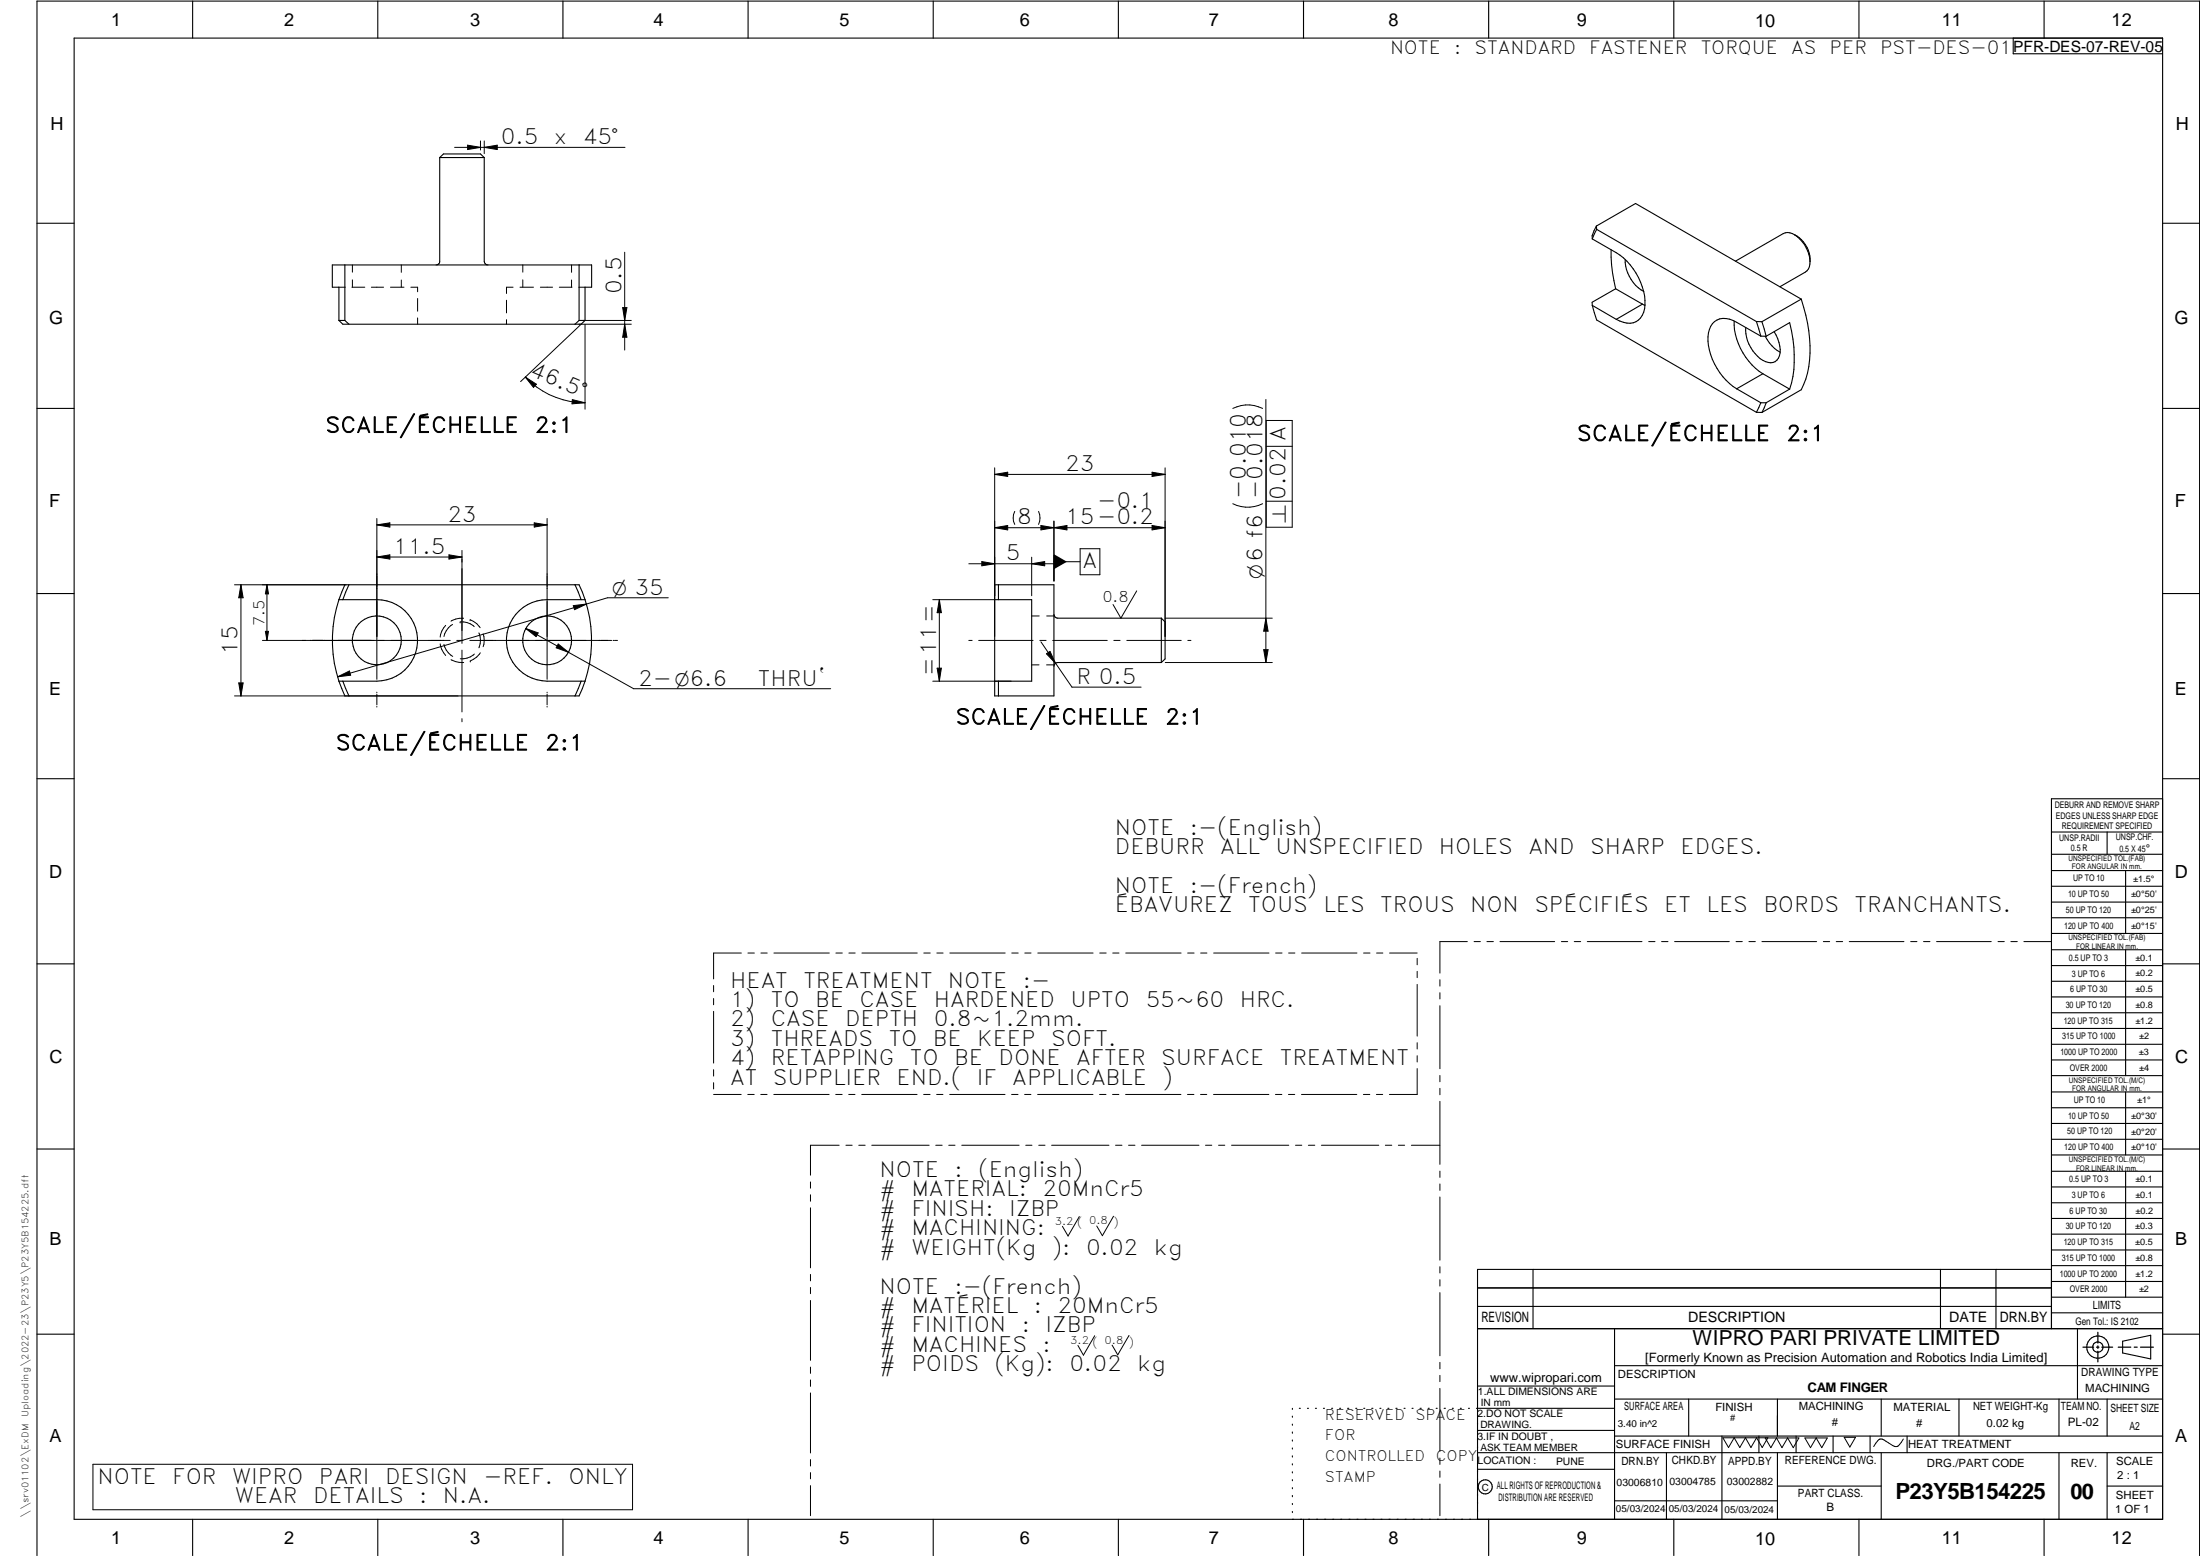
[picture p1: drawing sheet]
<svg xmlns="http://www.w3.org/2000/svg" width="594mm" height="420mm" viewBox="0 0 594 420" stroke-linecap="round" stroke-linejoin="round" font-family="sans-serif">
<g fill="none" stroke="#000" stroke-width=".3">
<path d="M20 10.3h564v400h-564zM52 .3v10M102 .3v10M152 .3v10M202 .3v10M252 .3v10M302 .3v10M352 .3v10M402 .3v10M452 .3v10M502 .3v10M543.6 10.3v4.2h40.4"/>
<path d="M552 .3v10M118.7 42.5v28.1a.94 .94 0 0 1-.9 .9M118.7 42.5l1.1-.9h9.9l1.1 .9M118.7 42.5h12.1M130.8 42.5v28.1a1.01 1.01 0 0 0 1 .9M10 60.3h10M93.1 71.5v15M156.4 71.5v15M430 64.5l6.4 3.7a17.5 17.5 0 0 1 7.5 10.5M431.1 61l-1.2 2.7 .1 .8M431.1 61l10.6-6.1 44.7 25.9M431.1 61l.1 .9"/>
<path d="M431.2 61.9l-1.2 2.6M431.2 61.9l43.1 24.9M435.1 67.4a38.8 38.8 0 0 0 1.2 10.6M436.3 78l7.2 4.1M436.3 78l-6.4 3.6 .1 .9M438.9 70.1a10 10 0 0 0 5 8.6M443.9 78.7a8.8 8.8 0 0 1-.9 7.2 4.3 4.3 0 0 1-5.6 .8l-1-.5M468.6 70.5l12.9-7.4a4 4 0 0 1 4.4 1.1 7.8 7.8 0 0 1 2.9 6.5M484.7 63.5a9 9 0 0 1 3.9 8.5l-.2 .6-.9 .8-6.9 4M584 60.3h10M91.5 86.5l1.1 1h62.7M91.5 86.5v-8.9h-1.8v-6.1h70.1v6.1h-1.8v8.9"/>
<path d="M91.5 86.5h1.6M93.1 86.5l1.1 1M156.4 86.5h1.6M156.4 86.5l-1.1 1M158 86.5l-1.1 1h-1.6M430 82.5l6.5 3.7M430 82.5l1.2 3.9 43.1 24.9M443.5 82.1l-7.1 4.1M443.5 82.1l.7 .4M468.3 86.7a17 17 0 0 0 7.7 14.2M471.4 88.4a9.9 9.9 0 0 0 5.4 9.3 2.63 2.63 0 0 0 3.9-2.4 9.5 9.5 0 0 0-1.6-5.7M474.3 86.8l1.5 .1"/>
<path d="M474.3 86.8l1.2 4M475.5 90.8h1.4M475.5 90.8l-6.5-3.8a4.7 4.7 0 0 0-7.1 1.1 11.5 11.5 0 0 0 1.1 10.2 16.7 16.7 0 0 0 6 6.7M475.8 86.9l1.1 3.9M476.7 90.8a9.9 9.9 0 0 0 4 4.3M476.9 90.8l6.4-3.7a33.4 33.4 0 0 1 0 18M486.4 80.8a37.9 37.9 0 0 1 1.7 19.9l-.5 1.7-1.2 2.8-10.6 6.2M486.4 80.8l-10.6 6.1M10 110.3h10M469 105l6.5 3.8M474.3 111.3l1.5 .1M475.5 108.8h1.4"/>
<path d="M475.5 108.8l-1.2 2.5M476 100.9l-7 4.1M476 100.9l7.3 4.2M476.9 108.8l-1.1 2.6M483.3 105.1l-6.4 3.7M584 110.3h10M94.2 157.9l-1.6 4M155.3 157.9l1.6 4M268.6 157.9h16v30h-16zM269.6 157.9v4M10 160.3h10M91.5 161.9a35.3 35.3 0 0 0 0 22"/>
<path d="M91.5 161.9h10.3a11 11 0 0 1 11 11 11 11 0 0 1-11 11h-10.3M91.5 161.9l1.6-4h63.3l1.6 4M158 161.9a35.3 35.3 0 0 1 0 22M158 161.9h-10.3a11 11 0 0 0-11 11 11 11 0 0 0 11 11h10.3M268.6 161.9h10v22h-10M284.6 165.9a1.01 1.01 0 0 0 1 1h28M313.6 178.9h-28a1.01 1.01 0 0 0-1 1M313.6 166.9v12M313.6 166.9l1 1v10l-1 1M584 160.3h10M92.6 183.9l1.6 4M156.9 183.9l-1.6 4"/>
<path d="M158 183.9l-1.6 4h-63.3l-1.6-4M269.6 183.9v4M10 210.3h10M584 215.7h-30v143.1M584 210.3h10M554 224.7h30M554 230.7h30M554 235.1h30M554 239.3h30M569 224.7v6M574 235.1v17M554 243.6h30"/>
<path d="M554 247.8h30M554 252.1h30M554 256.5h30M574 256.5v33.9M10 260.3h10M554 260.7h30M554 265h30M554 269.2h30M554 273.5h30M554 277.7h30M584 260.3h10M554 282h30"/>
<path d="M554 286.2h30M554 290.4h30M554 294.9h30M554 299.1h30M574 294.9v17M10 310.3h10M554 303.4h30M554 307.6h30M554 311.9h30M554 316.3h30M574 316.3v34M584 310.3h10"/>
<path d="M554 320.5h30M554 324.8h30M554 329h30M554 333.2h30M554 337.5h30M399 358.8h185M399 352.8h155M399 347.8h155M414 342.8v16M436 358.8v51.5M524 342.8v16M539 342.8v16"/>
<path d="M554 341.8h30M554 346h30M554 350.3h30M554 354.5h30M554 342.8h-155v67.5M561 358.8v19M10 360.3h10M399 374.3h37M436 368.8h148M436 377.8h148M456 377.8v10M480 377.8v10"/>
<path d="M508 377.8v10M529 377.8v10M556 377.8v10M569 377.8v10M573.2 362.2l7.6-1.6v6.3l-7.6-1.6zM584 360.3h10M349 380.3v.3M349 382.4v.3M349 384.6v.3M349 386.7v.3M349 388.8v.3M349 391v.3"/>
<path d="M349 393.1v.3M349 395.3v.3M349 397.4v.3M349 399.5v.3M350.9 380.3h.2M353.1 380.3h.2M355.2 380.3h.3M357.4 380.3h.3M359.6 380.3h.3M361.7 380.3h.3M363.9 380.3h.3M366.1 380.3h.3"/>
<path d="M368.3 380.3h.2M370.4 380.3h.3M372.6 380.3h.3M374.8 380.3h.3M376.9 380.3h.4M379.1 380.3h.3M381.3 380.3h.3M383.4 380.3h.4M385.6 380.3h.3M387.8 380.3h.3M390 380.3h.3M392.2 380.3h.3"/>
<path d="M394.3 380.3h.3M396.5 380.3h.3M398.7 380.3h37.3M399 386.2h37M399 396.7h37M436 387.8h148M450 392.3v18M465 387.8v22.5M475 387.8v4.5M480 392.3v18M485 387.8v4.5M495 387.8v4.5"/>
<path d="M505 387.8v4.5M508 392.3v18M515 387.8v4.5M556 392.3v18M569 392.3v18M584 392.3h-185M52 410.3v9.7M102 410.3v9.7M152 410.3v9.7M202 410.3v9.7M252 410.3v9.7M302 410.3v9.7"/>
<path d="M349 401.7v.3M349 403.8v.4M349 406v.3M349 408.1v.3M352 410.3v9.7M402 410.3v9.7M436 405.3h44M452 410.3v9.7M480 401.3h28M502 410.3v9.7M552 410.3v9.7M569 401.3h15"/>
<path d="M10 420v-419.7h584v419.7"/>
<circle cx="101.8" cy="172.9" r="6.6"/>
<circle cx="147.8" cy="172.9" r="6.6"/>
<circle cx="566.5" cy="363.8" r="2.99"/>
<circle cx="566.5" cy="363.7" r="1.41"/>
<circle cx="401.1" cy="401.5" r="1.9"/>
</g>
<path d="M566.5 359.7v3M562.5 363.8h2.9M566.1 363.8h.7M566.5 363.4v.7M566.5 364.9v2.8M567.6 363.8h2.9M572 363.8h3.4M576.3 363.8h.8M578 363.8h3.5" fill="none" stroke="#000" stroke-width=".34"/>
<g fill="none" stroke="#000" stroke-width=".27">
<path d="M122.8 39.8h46M126.3 39.2l3.4 .6-3.4 .6zM129.7 38.1v2.4M130.8 39.8l3.5-.6v1.2zM130.8 38.1v3.4M91.5 77.6h1.8M95 77.6h3.5M95.2 71.5v2M95.2 75.6v2M100.3 77.6h3.3M105.4 77.6h3.7M108.4 71.5v2"/>
<path d="M108.4 75.6v2M110.9 77.6h1.9v1.2M138.6 77.6h-1.8v1.6M140.4 77.6h3.7M141.2 71.5v2M141.2 75.6v2M145.9 77.6h3.3M151 77.6h3.5M154.3 71.5v2M154.3 75.6v2M156.3 77.6h1.7M168.7 68.1v26.4"/>
<path d="M112.8 80.6v3.4M112.8 85.9v1.6M136.8 81.1v3.4M136.8 86.3v1.2M156.3 87.5h14.2M156.7 87.8l-16.1 15.2M157.4 86.5h13.1M158 87.6v22.9M168.1 83.1h1.2l-.6 3.4zM168.7 87.5l.6 3.6h-1.2zM141.9 101.8l3 2-.8 .8zM141.9 101.8a21.9 21.9 0 0 0 16.1 7"/>
<path d="M154.6 107.9l3.4 .9-3.5 .3zM340.9 110.3a9 9 0 0 0-8 0M341.8 107.9v71M341.9 113.5h7v28.9h-7zM101.8 140v43.4M147.7 140v43.4M268.6 128.1h46M268.6 128.1l3.5-.6v1.2zM268.6 126.3v45.6M274 138.1a3.9 3.9 0 0 0 0 3.5M280.5 138.1a4.2 4.2 0 0 1 0 3.5M311.1 127.5l3.5 .6-3.5 .6z"/>
<path d="M314.6 126.3v45.6M340.9 136a9 9 0 0 1-8 0M341.9 135.3h7M341.9 120.5h7M63.3 157.9h30.2M65.1 157.9l.6 3.5h-1.2zM65.1 157.9v30M72.1 157.9v15M72.1 157.9l.4 2.5h-.8zM101.8 150.4l3.5-.6v1.2zM101.8 141.7l3.5-.5v1.1zM101.8 141.7h45.9"/>
<path d="M101.8 150.4h22.9M121.2 149.8l3.5 .6-3.5 .6zM124.7 148.6v23.3M144.3 141.2l3.4 .5-3.4 .6zM261.6 152.2h24M265.1 151.6l3.5 .6-3.5 .6zM268.6 142.5l3.5-.6v1.2zM268.6 142.5h46M278.6 150.5v10.4M278.6 152.2l3.5-.6v1.2zM281.1 141.9v1.2l7-1.2v1.2zM284.6 140.7v16.2"/>
<path d="M284.6 151.7h7.1M291.7 148.2h5.3v7h-5.3zM307 159.6l-4.3 7.3-2.1-3.7M311.1 141.9l3.5 .6-3.5 .6zM71.7 170.5h.8l-.4 2.4zM118.9 173.9a5.7 5.7 0 0 0 1.4 3.1M119.9 174a5 5 0 0 0 2.4 3.2M120.3 168.9a5.3 5.3 0 0 0-1.4 3.1M121.6 172.9h-50.7M121.8 178.1a6.4 6.4 0 0 0 3.4 .8M122.2 168.6a5 5 0 0 0-2.3 3.3M123.4 172.9h1.6"/>
<path d="M124.2 167.9h.1M124.3 167.9a4.9 4.9 0 0 1 3.8 1.3M124.7 172v1.7M124.7 175.6v16.6M125.2 167a5.3 5.3 0 0 0-3.4 .7M126.9 172.9h38.3M127 167.3h.1M127 178.5h.1M127 167.3a5.4 5.4 0 0 1 2.7 2.2M128.1 176.6a4.9 4.9 0 0 1-3.8 1.3M129.3 170.9a5 5 0 0 1 0 4M129.7 176.3a5.6 5.6 0 0 1-2.7 2.2"/>
<path d="M130.5 171.2a5.2 5.2 0 0 1 0 3.4M142 169.7l11.5 6.4M142 169.7l3.3 1.2-.5 1zM150.7 173.9l2.8 2.2-3.3-1.2zM153.5 176.1l17.6 9.9h53.2M154.8 163.5l3.6-.4-3.3 1.5zM158.4 163.1l-67.2 19.7M165.6 172.9h.2M165.9 172.9h.8M180.5 161.4h-16.5l-5.6 1.7M251.9 161.9h16.7M253.7 161.9v22"/>
<path d="M253.7 161.9l.5 3.5h-1.1zM261.6 172.9h.9M264.3 172.9h14.7M278.6 179.5h2M278.6 166.3h2M280.8 172.9h1.7M281.1 173.3l8.4 12.2h18.6M282.6 176.5l.9-.6 1.5 3.2zM282.6 179.5h2M282.7 166.3h1.9M284.3 172.9h14.7M300.8 172.9h1.7"/>
<path d="M304.3 172.9h14.7M314.7 178.9h28.9M314.7 166.9h28.9M320.8 172.9h.8M341.2 175.4h1.2l-.6 3.5zM341.8 166.9l.6 3.5h-1.2zM63.3 187.9h60.4M64.5 184.4h1.2l-.6 3.5zM91.2 182.8l3.2-1.6 .3 1.1zM101.8 186.9v.2M101.8 187.5v2.8M101.8 190.8v.1"/>
<path d="M124.7 194.1v.8M147.7 186.9v.2M147.7 187.5v2.8M147.7 190.8v.1M251.9 183.9h21.1M253.1 180.4h1.1l-.5 3.5zM200.2 257.3h-7.5v7M202 257.3h1.7M205.5 257.3h1.7M209 257.3h14.9M225.7 257.3h1.8M229.2 257.3h1.7"/>
<path d="M232.7 257.3h15M249.5 257.3h1.7M253 257.3h1.7M256.5 257.3h14.9M273.2 257.3h1.7M276.7 257.3h1.7M280.2 257.3h15M297 257.3h1.7M300.5 257.3h1.7M304 257.3h14.9M320.7 257.3h1.7M324.2 257.3h1.7"/>
<path d="M327.7 257.3h15M344.5 257.3h1.7M348 257.3h1.7M351.5 257.3h14.9M368.2 257.3h1.7M371.7 257.3h1.7M375.2 257.3h7.5M382.7 258.8v1.7M396.2 254.3h-7.4v8.5M398.1 254.3h1.6M401.5 254.3h1.8M405 254.3h14.8"/>
<path d="M421.6 254.3h1.7M425.1 254.3h1.7M428.6 254.3h14.8M445.2 254.3h1.7M448.7 254.3h1.7M452.2 254.3h14.8M468.8 254.3h1.7M472.3 254.3h1.7M475.8 254.3h14.8M492.4 254.3h1.7M495.8 254.3h1.8M499.4 254.3h14.7"/>
<path d="M516 254.3h1.6M519.4 254.3h1.8M522.9 254.3h14.8M539.5 254.3h1.7M543 254.3h1.7M546.5 254.3h7.4M192.7 266.1v1.7M192.7 269.6v1.7M192.7 273.1v14M382.7 262.3v1.7M382.7 265.8v14M388.8 264.5v1.8"/>
<path d="M388.8 268.1v1.6M388.8 271.6v17M192.7 295.5h7.4M192.7 288.8v1.8M192.7 292.4v1.6M201.9 295.5h1.8M205.4 295.5h1.7M209 295.5h14.9M225.7 295.5h1.7M229.2 295.5h1.7M232.7 295.5h14.9M249.4 295.5h1.8"/>
<path d="M252.9 295.5h1.7M256.4 295.5h15M273.2 295.5h1.7M276.7 295.5h1.7M280.2 295.5h14.9M296.9 295.5h1.8M300.4 295.5h1.7M303.9 295.5h15M320.7 295.5h1.7M324.2 295.5h1.7M327.7 295.5h14.9M344.4 295.5h1.8"/>
<path d="M347.9 295.5h1.7M351.4 295.5h15M368.2 295.5h1.7M371.7 295.5h1.7M382.7 288.5v7h-7.5M382.7 281.6v1.7M382.7 285.1v1.7M388.8 290.4v1.7M388.8 293.9v1.7M388.8 297.4v17M218.9 319.2v1.6M226.6 309.2h-7.7v8.1"/>
<path d="M228.4 309.2h1.7M231.9 309.2h1.7M235.4 309.2h15.5M252.7 309.2h1.7M256.2 309.2h1.7M259.7 309.2h15.5M277 309.2h1.7M280.5 309.2h1.7M284 309.2h15.5M301.2 309.2h1.8M304.8 309.2h1.7M308.3 309.2h15.5"/>
<path d="M325.5 309.2h1.7M329.1 309.2h1.6M332.6 309.2h15.4M349.8 309.2h1.7M353.3 309.2h1.7M356.8 309.2h15.5M374.1 309.2h1.7M377.6 309.2h1.7M381.1 309.2h7.7M388.8 316.2v1.7M388.8 319.7v1.7M218.9 322.6v1.8"/>
<path d="M218.9 326.1v16.2M291.5 328.5l-3.1 5.3-1.5-2.7M300.7 328.4l-3 5.3-1.5-2.7M388.8 323.2v17.1M218.9 344.1v1.8M218.9 347.6v1.7M218.9 351.2v16.1M388.8 342.1v1.6M388.8 345.6v1.7M388.8 349v17.1M218.9 369.1v1.7M218.9 372.6v1.8"/>
<path d="M218.9 376.1v16.2M295.6 360.7l-3 5.2-1.5-2.6M304.9 360.6l-3.1 5.2-1.5-2.6M388.8 367.9v1.7M388.8 371.4v1.7M388.8 374.9v17M25.1 395.4h145.7v12.3h-145.7zM218.9 394.1v1.8M218.9 397.6v1.7M388.8 393.7v1.7M388.8 397.2v1.7M465.2 388.2h12.2l-1.5 2.7-1.6-2.7-1.5 2.7-1.5-2.7-1.5 2.7-1.5-2.7-1.5 2.7z"/>
<path d="M476.7 388.3h9.1l-1.6 2.6-1.5-2.6-1.5 2.6-1.5-2.6-1.5 2.6zM487.4 388.3h6l-1.5 2.6-1.5-2.6-1.5 2.6zM498 388.1h3.1l-1.6 2.6zM514 388.6l-1.1 1.5a1.2 1.2 0 0 1-1.8 .3l-1.8-1.2a1.55 1.55 0 0 0-1.6-.6 1.55 1.55 0 0 0-1.2 1.1l-.5 .9M218.9 401.2v8.1M388.8 400.7v8.6"/>
</g>
<g fill="#000">
<path d="M126.3 39.2l3.4 .6-3.4 .6zM130.8 39.8l3.5-.6v1.2zM168.7 87.5l.6 3.6h-1.2zM168.1 83.1h1.2l-.6 3.4zM141.9 101.8l3 2-.8 .8zM154.6 107.9l3.4 .9-3.5 .3zM268.6 128.1l3.5-.6v1.2zM311.1 127.5l3.5 .6-3.5 .6zM101.8 141.7l3.5-.5v1.1zM101.8 150.4l3.5-.6v1.2zM121.2 149.8l3.5 .6-3.5 .6zM144.3 141.2l3.4 .5-3.4 .6z"/>
<path d="M265.1 151.6l3.5 .6-3.5 .6zM268.6 142.5l3.5-.6v1.2zM281.1 141.9l3.5 .6-3.5 .6zM278.6 152.2l3.5-.6v1.2zM284.6 149.6l3.5 2.1-3.5 2zM284.6 142.5l3.5-.6v1.2zM311.1 141.9l3.5 .6-3.5 .6zM65.1 157.9l.6 3.5h-1.2zM72.1 157.9l.4 2.5h-.8zM71.7 170.5h.8l-.4 2.4zM142 169.7l3.3 1.2-.5 1zM150.7 173.9l2.8 2.2-3.3-1.2z"/>
<path d="M154.8 163.5l3.6-.4-3.3 1.5zM253.7 161.9l.5 3.5h-1.1zM282.6 176.5l.9-.6 1.5 3.2zM341.2 175.4h1.2l-.6 3.5zM341.8 166.9l.6 3.5h-1.2zM64.5 184.4h1.2l-.6 3.5zM91.2 182.8l3.2-1.6 .3 1.1zM253.1 180.4h1.1l-.5 3.5z"/>
</g>
<text font-size="6" x="511.8" y="404.8">P23Y5B154225</text>
<text font-size="5.9" x="559.1" y="404.7">00</text>
<g font-size="5.7">
<text x="135.2" y="38.9">0.5</text>
<text x="149.6" y="38.9">x</text>
<text x="157.4" y="38.9">45°</text>
<text x="167.8" y="79.5" transform="rotate(-90 167.8 79.5)">0.5</text>
<text x="142.8" y="101.3" transform="rotate(23 142.8 101.3)">46.5°</text>
<text x="87.9" y="116.8">SCALE/ÉCHELLE</text>
<text x="144.4" y="116.8">2:1</text>
<text x="425.8" y="119">SCALE/ÉCHELLE</text>
<text x="482.4" y="119">2:1</text>
<text x="287.6" y="127.2">23</text>
<text x="296.2" y="137.1">-0.1</text>
<text x="336.4" y="134.8" transform="rotate(-90 336.4 134.8)">-0.010</text>
<text x="347.2" y="135" transform="rotate(-90 347.2 135)">0.02 A</text>
<text x="120.8" y="140.9">23</text>
<text x="274.7" y="141.6">8</text>
<text x="287.6" y="141.6">15-0.2</text>
<text x="106.2" y="149.5">11.5</text>
<text x="271.6" y="151.3">5</text>
<text x="292.3" y="153.4">A</text>
<text x="64.2" y="176.9" transform="rotate(-90 64.2 176.9)">15</text>
<text x="172.3" y="185.1">2-O6.6</text>
<text x="204.7" y="185.1">THRU`</text>
<text x="252.8" y="182.5" transform="rotate(-90 252.8 182.5)">=11=</text>
<text x="290.7" y="184.7">R 0.5</text>
<text x="258.1" y="195.6">SCALE/ÉCHELLE</text>
<text x="314.6" y="195.6">2:1</text>
<text x="90.7" y="202.6">SCALE/ÉCHELLE</text>
<text x="147.2" y="202.6">2:1</text>
<text x="301.1" y="225.4">NOTE</text>
<text x="321.3" y="225.4">:-(English)</text>
<text x="301.1" y="230.6">DEBURR</text>
<text x="329.5" y="230.6">ALL</text>
<text x="344.4" y="230.6">UNSPECIFIED</text>
<text x="388.6" y="230.6">HOLES</text>
<text x="412.7" y="230.6">AND</text>
<text x="429.4" y="230.6">SHARP</text>
<text x="453.8" y="230.6">EDGES.</text>
<text x="301.1" y="241.1">NOTE</text>
<text x="321.3" y="241.1">:-(French)</text>
<text x="301.1" y="246.4">ÉBAVUREZ</text>
<text x="337.1" y="246.4">TOUS</text>
<text x="357.4" y="246.4">LES</text>
<text x="372.7" y="246.4">TROUS</text>
<text x="397" y="246.4">NON</text>
<text x="414.3" y="246.4">SPÉCIFIÉS</text>
<text x="449.4" y="246.4">ET</text>
<text x="460.8" y="246.4">LES</text>
<text x="476.2" y="246.4">BORDS</text>
<text x="500.8" y="246.4">TRANCHANTS.</text>
<text x="197.2" y="266.7">HEAT</text>
<text x="216.9" y="266.7">TREATMENT</text>
<text x="256" y="266.7">NOTE</text>
<text x="276.2" y="266.7">:-</text>
<text x="197.2" y="271.9">1)</text>
<text x="208.1" y="271.9">TO</text>
<text x="220.1" y="271.9">BE</text>
<text x="232.1" y="271.9">CASE</text>
<text x="252.2" y="271.9">HARDENED</text>
<text x="289.1" y="271.9">UPTO</text>
<text x="309.4" y="271.9">55~60</text>
<text x="334.8" y="271.9">HRC.</text>
<text x="197.2" y="277.2">2)</text>
<text x="208.1" y="277.2">CASE</text>
<text x="228.2" y="277.2">DEPTH</text>
<text x="252.2" y="277.2">0.8~1.2mm.</text>
<text x="197.2" y="282.4">3)</text>
<text x="197.2" y="287.7">4)</text>
<text x="208.1" y="282.4">THREADS</text>
<text x="208.1" y="287.7">RETAPPING</text>
<text x="240" y="282.4">TO</text>
<text x="245.7" y="287.7">TO</text>
<text x="251.9" y="282.4">BE</text>
<text x="257.7" y="287.7">BE</text>
<text x="263.9" y="282.4">KEEP</text>
<text x="269.6" y="287.7">DONE</text>
<text x="283.9" y="282.4">SOFT.</text>
<text x="290.6" y="287.7">AFTER</text>
<text x="313.6" y="287.7">SURFACE</text>
<text x="345.6" y="287.7">TREATMENT</text>
<text x="197.2" y="292.9">AT</text>
<text x="208.7" y="292.9">SUPPLIER</text>
<text x="242.1" y="292.9">END.(</text>
<text x="263.8" y="292.9">IF</text>
<text x="273.4" y="292.9">APPLICABLE</text>
<text x="313.9" y="292.9">)</text>
<text x="237.5" y="317.8">NOTE</text>
<text x="257.7" y="317.8">:</text>
<text x="264.1" y="317.8">(English)</text>
<text x="237.5" y="323">#</text>
<text x="246.1" y="323">MATERIAL:</text>
<text x="281.5" y="323">20MnCr5</text>
<text x="237.5" y="328.3">#</text>
<text x="246.1" y="328.3">FINISH:</text>
<text x="272.5" y="328.3">IZBP</text>
<text x="237.5" y="333.5">#</text>
<text x="246.1" y="333.5">MACHINING:</text>
<text x="237.5" y="338.8">#</text>
<text x="246.1" y="338.8">WEIGHT(Kg</text>
<text x="284" y="338.8">):</text>
<text x="293.3" y="338.8">0.02</text>
<text x="311.6" y="338.8">kg</text>
<text x="237.5" y="349.3">NOTE</text>
<text x="257.7" y="349.3">:-(French)</text>
<text x="237.5" y="354.5">#</text>
<text x="237.5" y="359.8">#</text>
<text x="246.1" y="359.8">FINITION</text>
<text x="246.1" y="354.5">MATÉRIEL</text>
<text x="275.9" y="359.8">:</text>
<text x="279.2" y="354.5">:</text>
<text x="282.3" y="359.8">IZBP</text>
<text x="285.6" y="354.5">20MnCr5</text>
<text x="237.5" y="365">#</text>
<text x="246.1" y="365">MACHINES</text>
<text x="281.5" y="365">:</text>
<text x="237.5" y="370.3">#</text>
<text x="246.1" y="370.3">POIDS</text>
<text x="268.5" y="370.3">(Kg):</text>
<text x="288.8" y="370.3">0.02</text>
<text x="307.1" y="370.3">kg</text>
<text x="26.3" y="400.6">NOTE</text>
<text x="46.5" y="400.6">FOR</text>
<text x="62.7" y="400.6">WIPRO</text>
<text x="86.1" y="400.6">PARI</text>
<text x="104" y="400.6">DESIGN</text>
<text x="130.5" y="400.6">-REF.</text>
<text x="153.5" y="400.6">ONLY</text>
<text x="63.4" y="405.9">WEAR</text>
<text x="84.5" y="405.9">DETAILS</text>
<text x="113.2" y="405.9">:</text>
<text x="119.6" y="405.9">N.A.</text>
</g>
<text font-size="5.6" x="457" y="363.2">WIPRO PARI PRIVATE LIMITED</text>
<g font-size="5.4">
<text x="347.2" y="141.3" transform="rotate(-90 347.2 141.3)">n</text>
<text x="165.3" y="160.6">O 35</text>
<text x="340.9" y="156.3" transform="rotate(-90 340.9 156.3)">O6 f6 -0.018</text>
</g>
<g font-size="4.9">
<text x="30" y="6.9">1</text>
<text x="76.7" y="6.9">2</text>
<text x="127" y="6.9">3</text>
<text x="176.5" y="6.9">4</text>
<text x="226.7" y="6.9">5</text>
<text x="275.4" y="6.9">6</text>
<text x="326.4" y="6.9">7</text>
<text x="375" y="6.9">8</text>
<text x="425.8" y="6.9">9</text>
<text x="473.9" y="7.3">10</text>
<text x="524.3" y="6.9">11</text>
<text x="570.2" y="6.9">12</text>
<text x="375.4" y="14.5">NOTE</text>
<text x="392.7" y="14.5">:</text>
<text x="398.2" y="14.5">STANDARD</text>
<text x="429.2" y="14.5">FASTENER</text>
<text x="459.2" y="14.5">TORQUE</text>
<text x="483.7" y="14.5">AS</text>
<text x="494.1" y="14.5">PER</text>
<text x="507.7" y="14.5">PST-DES-01</text>
<text x="13.6" y="35.1">H</text>
<text x="587.6" y="35.1">H</text>
<text x="13.2" y="87.5">G</text>
<text x="587.2" y="87.5">G</text>
<text x="13.2" y="137">F</text>
<text x="587.2" y="137">F</text>
<text x="13.2" y="187.6">E</text>
<text x="587.2" y="187.6">E</text>
<text x="13.2" y="237">D</text>
<text x="587.2" y="237">D</text>
<text x="13.4" y="287.1">C</text>
<text x="587.4" y="287.1">C</text>
<text x="13.4" y="336.2">B</text>
<text x="587.4" y="336.2">B</text>
<text x="13.4" y="389.3">A</text>
<text x="587.4" y="389.3">A</text>
<text x="30" y="416.9">1</text>
<text x="76.7" y="416.9">2</text>
<text x="127" y="416.9">3</text>
<text x="176.5" y="416.9">4</text>
<text x="226.7" y="416.9">5</text>
<text x="275.4" y="416.9">6</text>
<text x="326.4" y="416.9">7</text>
<text x="375" y="416.9">8</text>
<text x="425.8" y="416.9">9</text>
<text x="473.9" y="417.3">10</text>
<text x="524.3" y="416.9">11</text>
<text x="570.2" y="416.9">12</text>
</g>
<text font-size="4.2" x="543.6" y="14">PFR-DES-07-REV-05</text>
<g font-size="4">
<text x="297.7" y="162.6">0.8</text>
<text x="71.5" y="169" transform="rotate(-90 71.5 169)">7.5</text>
</g>
<g font-size="3.9">
<text x="400" y="357.1">REVISION</text>
<text x="455.9" y="357.1">DESCRIPTION</text>
<text x="526.4" y="357.1">DATE</text>
<text x="540" y="357.1">DRN.BY</text>
<text x="357.8" y="383.3">RESERVED</text>
<text x="382.3" y="383.3">SPACE</text>
<text x="357.8" y="388.9">FOR</text>
<text x="357.8" y="394.5">CONTROLLED</text>
<text x="387.8" y="394.5">COPY</text>
<text x="357.8" y="400">STAMP</text>
</g>
<text font-size="3.6" x="488.1" y="375.8">CAM FINGER</text>
<g font-size="3.5">
<text x="444.3" y="367.7">[Formerly Known as Precision Automation and Robotics India Limited]</text>
<text x="402.4" y="373.3">www.wipropari.com</text>
</g>
<g font-size="3.1">
<text x="565.1" y="353.5">LIMITS</text>
<text x="562" y="371.7">DRAWING TYPE</text>
<text x="436.9" y="372.1">DESCRIPTION</text>
<text x="563.1" y="375.9">MACHINING</text>
<text x="438.6" y="380.8">SURFACE AREA</text>
<text x="463.2" y="380.9">FINISH</text>
<text x="485.7" y="380.8">MACHINING</text>
<text x="511.3" y="380.9">MATERIAL</text>
<text x="532.8" y="380.7">NET WEIGHT-Kg</text>
<text x="556.5" y="380.7">TEAM NO.</text>
<text x="569.9" y="381.2">SHEET SIZE</text>
<text x="494.6" y="385.1">#</text>
<text x="517.4" y="385.3">#</text>
<text x="536.4" y="385.3">0.02 kg</text>
<text x="558.4" y="385.1">PL-02</text>
<text x="575" y="386.1">A2</text>
<text x="436.3" y="391">SURFACE FINISH</text>
<text x="437.8" y="395.5">DRN.BY</text>
<text x="451.4" y="395.4">CHKD.BY</text>
<text x="466.6" y="395.5">APPD.BY</text>
<text x="482" y="395.4">REFERENCE DWG.</text>
<text x="515.3" y="391.1">HEAT TREATMENT</text>
<text x="571.4" y="395.6">SCALE</text>
<text x="520.4" y="396.2">DRG./PART CODE</text>
<text x="559.2" y="396.1">REV.</text>
<text x="571.7" y="399.5">2 : 1</text>
<text x="485.5" y="404.3">PART CLASS.</text>
<text x="493.2" y="407.9">B</text>
<text x="571.4" y="404.7">SHEET</text>
<text x="571.2" y="408.4">1 OF 1</text>
</g>
<text font-size="3" x="579.5" y="230.1">°</text>
<g font-size="2.8">
<text x="284.9" y="330.7">3.2 ( 0.8 )</text>
<text x="560.4" y="357.7">Gen Tol.: IS 2102</text>
<text x="289" y="362.9">3.2 ( 0.8 )</text>
<text x="399.1" y="376.6">1.ALL DIMENSIONS ARE</text>
<text x="399" y="382.7">2.DO NOT SCALE</text>
<text x="399" y="388.7">3.IF IN DOUBT ,</text>
<text x="399" y="395.4">LOCATION :</text>
<text x="420.2" y="395.6">PUNE</text>
<text x="404.2" y="402">ALL RIGHTS OF REPRODUCTION &amp;</text>
<text x="436.5" y="401.2">03006810</text>
<text x="450.8" y="400.9">03004785</text>
<text x="466.3" y="401">03002882</text>
<text x="404.7" y="405.4">DISTRIBUTION ARE RESERVED</text>
</g>
<g font-size="2.7">
<text x="399.9" y="379.7">IN mm</text>
<text x="399.7" y="385.7">DRAWING.</text>
<text x="436.9" y="385.4">3.40 in^2</text>
<text x="399.7" y="391.8">ASK TEAM MEMBER</text>
<text x="400.1" y="402.5">C</text>
<text x="436.4" y="408.3">05/03/2024</text>
<text x="450.6" y="408.4">05/03/2024</text>
<text x="465.7" y="408.5">05/03/2024</text>
</g>
<g font-size="2.5">
<text x="554.9" y="218.3">DEBURR AND REMOVE SHARP</text>
<text x="555.2" y="221">EDGES UNLESS SHARP EDGE</text>
<text x="556.1" y="227.1">UNSP.RADII</text>
<text x="556.8" y="223.8">REQUIREMENT SPECIFIED</text>
<text x="571.4" y="226.9">UNSP.CHF.</text>
<text x="559.2" y="229.9">0.5 R</text>
<text x="572.3" y="230.1">0.5 X 45</text>
<text x="559.8" y="238">UP TO 10</text>
<text x="576.1" y="238.1">±1.5°</text>
<text x="558.5" y="242.2">10 UP TO 50</text>
<text x="575.5" y="242.3">±0°50'</text>
<text x="557.4" y="250.7">120 UP TO 400</text>
<text x="557.9" y="246.5">50 UP TO 120</text>
<text x="575.5" y="250.7">±0°15'</text>
<text x="575.5" y="246.5">±0°25'</text>
<text x="558.7" y="259.4">0.5 UP TO 3</text>
<text x="559.5" y="263.7">3 UP TO 6</text>
<text x="576.6" y="263.6">±0.2</text>
<text x="576.6" y="259.4">±0.1</text>
<text x="559" y="267.9">6 UP TO 30</text>
<text x="576.6" y="267.9">±0.5</text>
<text x="557.8" y="272.2">30 UP TO 120</text>
<text x="576.6" y="272.2">±0.8</text>
<text x="556.9" y="280.7">315 UP TO 1000</text>
<text x="557.3" y="276.4">120 UP TO 315</text>
<text x="576.6" y="276.4">±1.2</text>
<text x="577.7" y="280.7">±2</text>
<text x="556.4" y="284.9">1000 UP TO 2000</text>
<text x="577.6" y="284.9">±3</text>
<text x="558.9" y="289.2">OVER 2000</text>
<text x="577.7" y="289.3">±4</text>
<text x="560" y="297.9">UP TO 10</text>
<text x="577.1" y="297.9">±1°</text>
<text x="558.5" y="302.1">10 UP TO 50</text>
<text x="575.5" y="302.1">±0°30'</text>
<text x="557.4" y="310.6">120 UP TO 400</text>
<text x="558.2" y="306.3">50 UP TO 120</text>
<text x="575.5" y="310.6">±0°10'</text>
<text x="575.5" y="306.4">±0°20'</text>
<text x="558.8" y="319.2">0.5 UP TO 3</text>
<text x="559.4" y="323.4">3 UP TO 6</text>
<text x="576.6" y="319.2">±0.1</text>
<text x="576.6" y="323.5">±0.1</text>
<text x="558.9" y="327.7">6 UP TO 30</text>
<text x="576.7" y="327.7">±0.2</text>
<text x="557.8" y="332">30 UP TO 120</text>
<text x="576.6" y="332">±0.3</text>
<text x="556.8" y="340.5">315 UP TO 1000</text>
<text x="557.3" y="336.3">120 UP TO 315</text>
<text x="576.6" y="336.3">±0.5</text>
<text x="576.6" y="340.5">±0.8</text>
<text x="556.2" y="344.7">1000 UP TO 2000</text>
<text x="576.6" y="344.7">±1.2</text>
<text x="558.9" y="349">OVER 2000</text>
<text x="577.6" y="349">±2</text>
<text x="467.2" y="383.8">#</text>
</g>
<g font-size="2.4">
<text x="7.7" y="382.7" transform="rotate(-90 7.7 382.7)">Uploading\2022-23\P23Y5\P23Y5B154225.dft</text>
<text x="7.7" y="409.8" transform="rotate(-90 7.7 409.8)">\\srv01102\ExDM</text>
</g>
<g font-size="2.1">
<text x="558.5" y="232.4">UNSPECIFIED TOL.(FAB)</text>
<text x="559.5" y="234.7">FOR ANGULAR IN mm.</text>
<text x="558.6" y="253.9">UNSPECIFIED TOL.(FAB)</text>
<text x="560.7" y="256.3">FOR LINEAR IN mm.</text>
<text x="558.7" y="292.3">UNSPECIFIED TOL.(M/C)</text>
<text x="559.6" y="294.7">FOR ANGULAR IN mm.</text>
<text x="558.7" y="313.7">UNSPECIFIED TOL.(M/C)</text>
<text x="560.6" y="316.1">FOR LINEAR IN mm.</text>
</g>
</svg>
